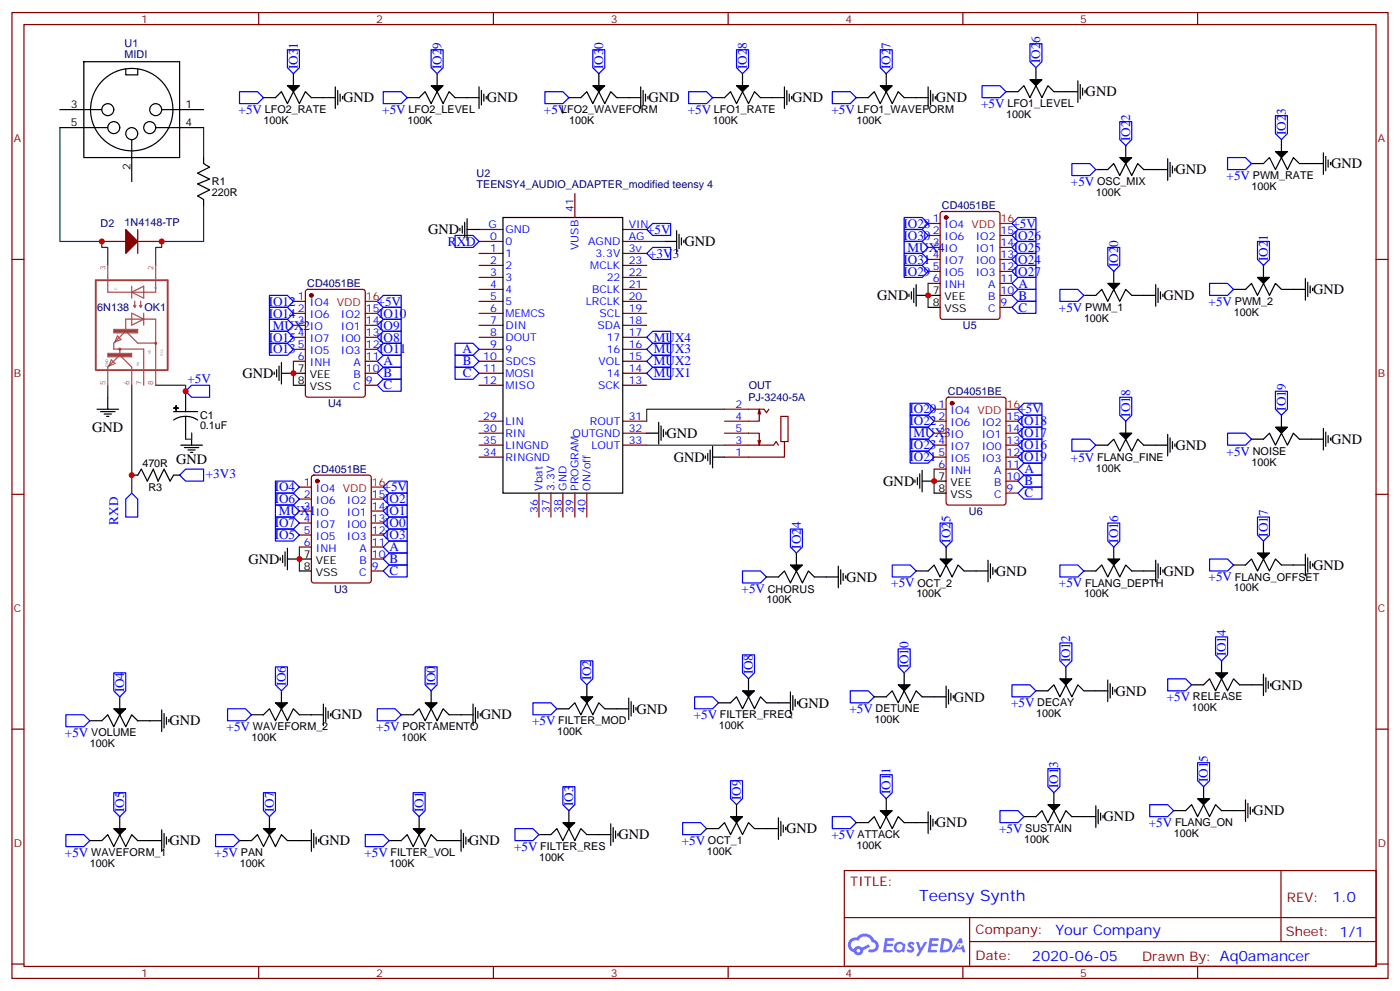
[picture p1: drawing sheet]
<svg xmlns="http://www.w3.org/2000/svg" width="412mm" height="292mm" viewBox="0 0 412 292" stroke-linecap="round" stroke-linejoin="round" font-family="sans-serif">
<g fill="none" stroke="#870000" stroke-width=".35">
<path d="M3.5 3.7h405.4v284.3h-405.4zM7.1 7.2h398.2v277.3h-398.2zM76.2 3.7v3.5M145.3 3.7v3.5M214.5 3.7v3.5M283.6 3.7v3.5M352.8 3.7v3.5M3.5 76.4h3.6M405.3 76.4h3.6M3.5 145.5h3.6M405.3 145.5h3.6M3.5 214.7h3.6"/>
<path d="M405.3 214.7h3.6M248.7 256.3h156.6v28.2h-156.6zM377.3 256.3v20.9M248.7 270.1h156.5M285.6 277.2h119.6M285.6 270.1v14.2M3.5 283.8h3.6M76.2 284.5v3.5M145.3 284.5v3.5M214.5 284.5v3.5M283.6 284.5v3.5M352.8 284.5v3.5"/>
<path d="M405.3 283.8h3.6"/>
</g>
<g fill="#5487ff">
<path d="M267.7 277.5a1.22 1.22 0 0 1 1.7 .2l-.4 .6a.47 .47 0 0 0-.3-.4 .47 .47 0 0 0-.5 .2l.1 .2a1.14 1.14 0 0 1 .8 1.8 1.14 1.14 0 0 1-1.9 0l-.2-.2 .5-.6 .7 .5a.29 .29 0 0 0 .3-.3 .29 .29 0 0 0-.2-.3 1.04 1.04 0 0 1-.6-1.7z"/>
<path d="M260.7 276.2h2.4l.3 .2-.2 .5-1.8 .1-.1 .8h1.5l.3 .4-.3 .4h-1.6l-.2 1.1h1.7l.2 .3-.2 .3-2.6 .1z"/>
<path d="M273.8 276.2h2.4l.3 .2-.1 .5-1.8 .1-.2 .8h1.6l.3 .4-.4 .4-1.6-.1-.1 1.1 1.7 .1 .2 .3-.2 .3-2.6 .1z"/>
<path d="M282.6 276.2h.7l.3 1.3-.6 .3a.69 .69 0 0 0-1 .3 .69 .69 0 0 0 .4 .9 .69 .69 0 0 0 .9-.6l.5-.2 .6 2.2h-.8l-.2-.9h-1.8l-.5 .9h-.8z"/>
<path d="M269.8 277.3h.8l.6 1.8 1.1-1.8h.9l-2.6 4.2h-.8l.9-1.5z"/>
<path d="M277.4 276.2l-.6 4.2h1.3a2.11 2.11 0 0 0 2.5-2.1 2.11 2.11 0 0 0-2.5-2.1zM278.1 277a1.39 1.39 0 0 1 1.7 1.4 1.39 1.39 0 0 1-1.8 1.2h-.3z"/>
<path d="M263.7 277.8a1.54 1.54 0 0 0-.1 2.2 1.54 1.54 0 0 0 2.2 .1l.6 .3 .3-2.3-.2-.3h-.4a1.49 1.49 0 0 0-2.4 0zM264 278.8a.94 .94 0 0 1 1.8 0 .94 .94 0 0 1-1.8 0z"/>
<path d="M250.4 276.6a2.18 2.18 0 0 0 1.1 3.7 1.44 1.44 0 0 0 1.6 .9 1.44 1.44 0 0 0 1.2-1.4l2-1.1-.5-.7-1.9 1a1.47 1.47 0 0 0-2.4 .4 1.39 1.39 0 0 1-.7-1.9 1.39 1.39 0 0 1 2-.5 2.12 2.12 0 0 1 2.2-1.3 2.12 2.12 0 0 1 1.9 1.7 1.14 1.14 0 0 1 1.1 1.4 1.14 1.14 0 0 1-1.7 .7 .43 .43 0 0 0-.5 .4 .43 .43 0 0 0 .4 .5 1.98 1.98 0 0 0 2.5-1.2 1.98 1.98 0 0 0-1.2-2.6 3.1 3.1 0 0 0-5.3-.6l-.9 .1zM252.3 279.9a.55 .55 0 0 1 1.1 0 .55 .55 0 0 1-1.1 0z"/>
<circle cx="282.6" cy="278.3" r=".26"/>
</g>
<g fill="none" stroke="#00f" stroke-width=".35">
<path d="M84.7 14.6h3.5v5.3l-1.8 1.8-1.7-1.8zM127 14.6h3.5v5.3l-1.7 1.8-1.8-1.8zM174.6 14.6h3.6v5.3l-1.8 1.8-1.8-1.8zM217 14.6h3.5v5.3l-1.8 1.8-1.7-1.8zM259.3 14.6h3.5v5.3l-1.7 1.8-1.8-1.8zM303.4 12.9h3.5v5.3l-1.7 1.7-1.8-1.7zM70.6 27h5.2l1.8 1.8-1.8 1.7h-5.2zM112.9 27h5.3l1.7 1.8-1.7 1.7h-5.3zM160.5 27h5.3l1.8 1.8-1.8 1.7h-5.3zM202.8 27h5.3l1.8 1.8-1.8 1.7h-5.3zM245.2 27h5.3l1.7 1.8-1.7 1.7h-5.3zM289.3 25.2h5.3l1.7 1.8-1.7 1.8h-5.3z"/>
<path d="M329.8 35.8h3.6v5.3l-1.8 1.8-1.8-1.8zM375.7 34h3.5v5.3l-1.7 1.8-1.8-1.8zM315.7 48.2h5.3l1.8 1.7-1.8 1.8h-5.3zM361.6 46.4h5.3l1.8 1.8-1.8 1.7h-5.3zM134.1 69.3h5.2l1.8 1.8-1.8 1.7h-5.2zM190.5 74.6l1.8-1.8h5.3v3.6h-5.3zM190.5 67.6l1.8-1.8h5.3v3.5h-5.3zM266.3 71.1h5.3l1.8 1.7-1.8 1.8h-5.3zM266.3 64h5.3l1.8 1.8-1.8 1.8h-5.3zM266.3 67.6h5.3l1.8 1.7-1.8 1.8h-5.3zM266.3 74.6h5.3l1.8 1.8-1.8 1.7h-5.3zM266.3 78.1h5.3l1.8 1.8-1.8 1.8h-5.3z"/>
<path d="M298.1 65.8l1.8-1.8h5.3v3.6h-5.3zM298.1 79.9l1.8-1.8h5.3v3.6h-5.3zM298.1 76.4l1.8-1.8h5.3v3.5h-5.3zM298.1 72.8l1.8-1.7h5.3v3.5h-5.3zM298.1 69.3l1.8-1.7h5.3v3.5h-5.3zM326.3 72.8h3.5v5.3l-1.7 1.8-1.8-1.8zM370.4 71.1h3.5v5.3l-1.7 1.7-1.8-1.7zM79.4 97.5h5.3l1.7 1.8-1.7 1.8h-5.3zM79.4 90.5h5.3l1.7 1.8-1.7 1.7h-5.3zM79.4 87h5.3l1.7 1.7-1.7 1.8h-5.3zM79.4 94h5.3l1.7 1.8-1.7 1.7h-5.3zM111.1 92.3l1.8-1.8h5.3v3.5h-5.3z"/>
<path d="M111.1 95.8l1.8-1.8h5.3v3.5h-5.3zM111.1 99.3l1.8-1.8h5.3v3.6h-5.3zM111.1 88.7l1.8-1.7h5.3v3.5h-5.3zM190.5 99.3l1.8-1.8h5.3v3.6h-5.3zM298.1 83.4l1.8-1.7h5.3v3.5h-5.3zM298.1 87l1.8-1.8h5.3v3.5h-5.3zM298.1 90.5l1.8-1.8h5.3v3.6h-5.3zM312.2 85.2h5.3l1.8 1.8-1.8 1.7h-5.3zM356.3 83.4h5.3l1.8 1.8-1.8 1.8h-5.3zM54.7 115.2l1.7-1.8h5.3v3.5h-5.3zM79.4 101.1h5.3l1.7 1.7-1.7 1.8h-5.3zM111.1 102.8l1.8-1.7h5.3v3.5h-5.3z"/>
<path d="M111.1 113.4l1.8-1.7h5.3v3.5h-5.3zM111.1 109.9l1.8-1.8h5.3v3.6h-5.3zM111.1 106.4l1.8-1.8h5.3v3.5h-5.3zM134.1 101.1h5.2l1.8 1.7-1.8 1.8h-5.2zM134.1 104.6h5.2l1.8 1.8-1.8 1.7h-5.2zM134.1 108.1h5.2l1.8 1.8-1.8 1.8h-5.2zM190.5 106.4l1.8-1.8h5.3v3.5h-5.3zM190.5 109.9l1.8-1.8h5.3v3.6h-5.3zM190.5 102.8l1.8-1.7h5.3v3.5h-5.3zM268.1 118.7h5.3l1.8 1.8-1.8 1.7h-5.3zM329.8 116.9h3.6v5.3l-1.8 1.8-1.8-1.8zM375.7 115.2h3.5v5.3l-1.7 1.7-1.8-1.7z"/>
<path d="M52.9 139.9l1.8-1.8h5.3v3.5h-5.3zM268.1 132.8h5.3l1.8 1.8-1.8 1.7h-5.3zM268.1 129.3h5.3l1.8 1.8-1.8 1.7h-5.3zM268.1 122.2h5.3l1.8 1.8-1.8 1.8h-5.3zM268.1 125.8h5.3l1.8 1.7-1.8 1.8h-5.3zM299.9 124l1.7-1.8h5.3v3.6h-5.3zM299.9 127.5l1.7-1.7h5.3v3.5h-5.3zM299.9 131.1l1.7-1.8h5.3v3.5h-5.3zM299.9 134.6l1.7-1.8h5.3v3.5h-5.3zM299.9 120.5l1.7-1.8h5.3v3.5h-5.3zM299.9 138.1l1.7-1.8h5.3v3.6h-5.3zM315.7 129.3h5.3l1.8 1.8-1.8 1.7h-5.3z"/>
<path d="M361.6 127.5h5.3l1.8 1.8-1.8 1.8h-5.3zM38.8 145.2l1.8 1.7v5.3h-3.6v-5.3zM81.1 148.7h5.3l1.8 1.8-1.8 1.7h-5.3zM81.1 141.6h5.3l1.8 1.8-1.8 1.8h-5.3zM81.1 145.2h5.3l1.8 1.7-1.8 1.8h-5.3zM81.1 152.2h5.3l1.8 1.8-1.8 1.8h-5.3zM81.1 155.8h5.3l1.8 1.7-1.8 1.8h-5.3zM112.9 143.4l1.8-1.8h5.2v3.6h-5.2zM112.9 157.5l1.8-1.7h5.2v3.5h-5.2zM112.9 154l1.8-1.8h5.2v3.6h-5.2zM112.9 150.5l1.8-1.8h5.2v3.5h-5.2zM112.9 146.9l1.8-1.7h5.2v3.5h-5.2z"/>
<path d="M232.8 155.8h3.6v5.2l-1.8 1.8-1.8-1.8zM276.9 154h3.6v5.3l-1.8 1.7-1.8-1.7zM299.9 145.2l1.7-1.8h5.3v3.5h-5.3zM299.9 141.6l1.7-1.7h5.3v3.5h-5.3zM326.3 154h3.5v5.3l-1.7 1.7-1.8-1.7zM370.4 152.2h3.5v5.3l-1.7 1.8-1.8-1.8zM112.9 161l1.8-1.7h5.2v3.5h-5.2zM112.9 164.6l1.8-1.8h5.2v3.5h-5.2zM112.9 168.1l1.8-1.8h5.2v3.6h-5.2zM218.7 168.1h5.3l1.8 1.8-1.8 1.7h-5.3zM262.8 166.3h5.3l1.8 1.8-1.8 1.8h-5.3zM312.2 166.3h5.3l1.8 1.8-1.8 1.8h-5.3z"/>
<path d="M356.3 164.6h5.3l1.8 1.7-1.8 1.8h-5.3zM33.5 198.1h3.5v5.3l-1.7 1.7-1.8-1.7zM81.1 196.3h3.6v5.3l-1.8 1.8-1.8-1.8zM125.2 196.3h3.6v5.3l-1.8 1.8-1.8-1.8zM171.1 194.6h3.5v5.2l-1.7 1.8-1.8-1.8zM218.7 192.8h3.5v5.3l-1.7 1.7-1.8-1.7zM264.6 191h3.5v5.3l-1.8 1.8-1.7-1.8zM312.2 189.3h3.5v5.3l-1.7 1.7-1.8-1.7zM344 199.8h5.2l1.8 1.8-1.8 1.8h-5.2zM358.1 187.5h3.5v5.3l-1.8 1.8-1.7-1.8zM19.4 210.4h5.3l1.8 1.8-1.8 1.8h-5.3zM67 208.7h5.3l1.8 1.7-1.8 1.8h-5.3z"/>
<path d="M111.1 208.7h5.3l1.8 1.7-1.8 1.8h-5.3zM157 206.9h5.3l1.7 1.8-1.7 1.7h-5.3zM204.6 205.1h5.3l1.8 1.8-1.8 1.8h-5.3zM250.5 203.4h5.3l1.7 1.7-1.7 1.8h-5.3zM298.1 201.6h5.3l1.8 1.8-1.8 1.7h-5.3zM33.5 233.4h3.5v5.3l-1.7 1.7-1.8-1.7zM77.6 233.4h3.5v5.3l-1.7 1.7-1.8-1.7zM121.7 233.4h3.5v5.3l-1.7 1.7-1.8-1.7zM165.8 231.6h3.5v5.3l-1.7 1.8-1.8-1.8zM215.2 229.8h3.5v5.3l-1.7 1.8-1.8-1.8zM259.3 228.1h3.5v5.3l-1.7 1.7-1.8-1.7zM294.6 238.7h5.3l1.7 1.7-1.7 1.8h-5.3z"/>
<path d="M308.7 226.3h3.5v5.3l-1.8 1.8-1.7-1.8zM338.7 236.9h5.3l1.7 1.8-1.7 1.7h-5.3zM352.8 224.5h3.5v5.3l-1.8 1.8-1.7-1.8zM19.4 245.7h5.3l1.8 1.8-1.8 1.7h-5.3zM63.5 245.7h5.3l1.8 1.8-1.8 1.7h-5.3zM107.6 245.7h5.3l1.8 1.8-1.8 1.7h-5.3zM151.7 243.9h5.3l1.7 1.8-1.7 1.8h-5.3zM201.1 242.2h5.3l1.7 1.7-1.7 1.8h-5.3zM245.2 240.4h5.3l1.7 1.8-1.7 1.7h-5.3z"/>
</g>
<g fill="none" stroke="#000" stroke-width=".35">
<path d="M24.7 18.2h28.2v28.2h-28.2zM305.2 19.9v3.6M17.6 32.3h12.4M17.6 37.6h14.1M37 20.3v1.7h3.6v-1.7M45.9 37.6h14.1M47.6 32.3h12.4M77.6 28.8h3.5l1.8-1.8 1.8 3.5 1.7-3.5 1.8 3.5 1.8-3.5 1.7 1.8h7.1M86.4 21.7v3.5M98.8 25.6v6.3M99.5 26.6v4.3M100.2 27.7v2.1"/>
<path d="M100.9 28.4v.7M119.9 28.8h3.6l1.7-1.8 1.8 3.5 1.8-3.5 1.7 3.5 1.8-3.5 1.8 1.8h7M128.8 21.7v3.5M141.1 25.6v6.3M141.8 26.6v4.3M142.5 27.7v2.1M143.2 28.4v.7M167.6 28.8h3.5l1.8-1.8 1.7 3.5 1.8-3.5 1.8 3.5 1.7-3.5 1.8 1.8h7M176.4 21.7v3.5M188.7 25.6v6.3M189.4 26.6v4.3M190.1 27.7v2.1"/>
<path d="M190.9 28.4v.7M209.9 28.8h3.5l1.8-1.8 1.8 3.5 1.7-3.5 1.8 3.5 1.7-3.5 1.8 1.8h7.1M218.7 21.7v3.5M231.1 25.6v6.3M231.8 26.6v4.3M232.5 27.7v2.1M233.2 28.4v.7M252.2 28.8h3.6l1.7-1.8 1.8 3.5 1.8-3.5 1.7 3.5 1.8-3.5 1.7 1.8h7.1M261.1 21.7v3.5M273.4 25.6v6.3M274.1 26.6v4.3M274.8 27.7v2.1"/>
<path d="M275.5 28.4v.7M296.3 27h3.6l1.7-1.8 1.8 3.6 1.8-3.6 1.7 3.6 1.8-3.6 1.7 1.8h7.1M317.5 23.8v6.4M318.2 24.9v4.2M318.9 25.9v2.1M319.6 26.6v.7M38.8 41.1v12.3M60 46.4v1.8l1.7 1-3.5 1.8 3.5 1.7-3.5 1.5 3.5 1.7-3.5 1.8 1.8 1v1.8M322.8 49.9h3.5l1.8-1.7 1.7 3.5 1.8-3.5 1.8 3.5 1.7-3.5 1.8 1.7h7.1M331.6 42.9v3.5M344 46.7v6.4M344.7 47.8v4.2"/>
<path d="M345.4 48.9v2.1M346.1 49.6v.7M368.7 48.2h3.5l1.7-1.8 1.8 3.5 1.8-3.5 1.7 3.5 1.8-3.5 1.8 1.8h7M377.5 41.1v3.5M389.8 45v6.3M390.5 46v4.3M391.2 47.1v2.1M391.9 47.8v.7M135.5 67.2v.7M136.2 66.5v2.1M136.9 65.4v4.3M137.6 67.6h3.5"/>
<path d="M137.6 64.4v6.3M148.2 64h35.2v81.2h-35.2zM195.8 71.1h3.5M199.3 67.9v6.4M200 69v4.2M200.7 70v2.1M201.4 70.7v.7M328.1 79.9v3.5M372.2 78.1v3.6M267.8 86.6v.7M268.5 85.9v2.1M269.2 84.8v4.3"/>
<path d="M269.9 87h7M269.9 83.8v6.3M273.4 90.5h3.5M319.3 87h3.5l1.8-1.8 1.7 3.5 1.8-3.5 1.7 3.5 1.8-3.5 1.8 1.8h7M340.4 83.8v6.3M341.1 84.8v4.3M341.8 85.9v2.1M342.5 86.6v.7M363.4 85.2h3.5l1.8-1.8 1.7 3.6 1.8-3.6 1.7 3.6 1.8-3.6 1.8 1.8h7M384.5 82v6.4M385.2 83.1v4.2M385.9 84.1v2.2"/>
<path d="M386.6 84.8v.7M31.7 116.9v3.6M54.7 115.2v6M80.8 109.5v.7M81.5 108.8v2.1M82.2 107.8v4.2M82.9 106.7v6.4M82.9 109.9h7.1M86.4 113.4h3.6M28.6 120.5h6.3M29.6 121.2h4.3M30.7 121.9h2.1"/>
<path d="M31.4 122.6h.7M38.8 139.9h1.8l1-1.8 1.8 3.5 1.8-3.5 1.4 3.5 1.7-3.5 1.8 3.5 1.1-1.7h1.7M51.2 121.2h7M53.3 131.1h6.3M54.3 131.8h4.3M54.7 122.6l1.8 .2 1.7 .8M54.7 122.6l-1.9 .2-1.6 .8M54.7 122.6v6.7M55.4 132.5h2.1M56.1 133.2h.7M56.4 127.5v3.6M190.5 127.5h3.5"/>
<path d="M194 124.4v6.3M194.7 125.4v4.2M195.4 126.5v2.1M196.1 127.2v.7M207.8 134.2v.7M208.5 133.5v2.1M209.2 132.5v4.2M209.9 134.6h3.5M209.9 131.4v6.4M270.9 139.5v4.3M271.6 138.5v6.3M322.8 131.1h3.5l1.8-1.8 1.7 3.5 1.8-3.5 1.8 3.5 1.7-3.5 1.8 1.8h7.1"/>
<path d="M331.6 124v3.5M344 127.9v6.3M344.7 128.9v4.3M345.4 130v2.1M346.1 130.7v.7M368.7 129.3h3.5l1.7-1.8 1.8 3.6 1.8-3.6 1.7 3.6 1.8-3.6 1.8 1.8h7M377.5 122.2v3.6M389.8 126.1v6.4M390.5 127.2v4.2M391.2 128.2v2.2M391.9 128.9v.7M269.5 141.3v.7"/>
<path d="M270.2 140.6v2.1M271.6 141.6h7.1M275.2 145.2h3.5M372.2 159.3v3.5M82.5 164.2v.7M83.3 163.5v2.1M84 162.5v4.2M84.7 164.6h7M84.7 161.4v6.3M88.2 168.1h3.5M225.8 169.9h3.5l1.8-1.8 1.7 3.5 1.8-3.5 1.8 3.5 1.7-3.5 1.8 1.8h7M234.6 162.8v3.5"/>
<path d="M246.9 166.7v6.3M247.6 167.7v4.3M248.4 168.8v2.1M249.1 169.5v.7M269.9 168.1h3.5l1.8-1.8 1.7 3.6 1.8-3.6 1.8 3.6 1.7-3.6 1.8 1.8h7M278.7 161v3.6M291 164.9v6.4M291.7 166v4.2M292.5 167v2.2M293.2 167.7v.8M319.3 168.1h3.5l1.8-1.8 1.7 3.6 1.8-3.6 1.7 3.6 1.8-3.6 1.8 1.8h7M328.1 161v3.6"/>
<path d="M340.4 164.9v6.4M341.1 166v4.2M341.8 167v2.2M342.5 167.7v.8M363.4 166.3h3.5l1.8-1.7 1.7 3.5 1.8-3.5 1.7 3.5 1.8-3.5 1.8 1.7h7M384.5 163.2v6.3M385.2 164.2v4.3M385.9 165.3v2.1M386.6 166v.7M220.5 199.8v3.6M266.3 198.1v3.5M314 196.3v3.5"/>
<path d="M359.8 194.6v3.5M372.2 198.4v6.4M372.9 199.5v4.2M26.5 212.2h3.5l1.7-1.8 1.8 3.6 1.8-3.6 1.7 3.6 1.8-3.6 1.8 1.8h7M35.3 205.1v3.6M47.6 209v6.4M48.3 210.1v4.2M49 211.1v2.2M49.7 211.8v.7M74.1 210.4h3.5l1.8-1.7 1.7 3.5 1.8-3.5 1.8 3.5 1.7-3.5 1.8 1.7h7M82.9 203.4v3.5M95.2 207.3v6.3"/>
<path d="M96 208.3v4.2M96.7 209.4v2.1M97.4 210.1v.7M118.2 210.4h3.5l1.8-1.7 1.7 3.5 1.8-3.5 1.8 3.5 1.7-3.5 1.8 1.7h7M127 203.4v3.5M139.3 207.3v6.3M140.1 208.3v4.2M140.8 209.4v2.1M141.5 210.1v.7M164 208.7h3.6l1.7-1.8 1.8 3.5 1.8-3.5 1.7 3.5 1.8-3.5 1.8 1.8h7M172.9 201.6v3.5M185.2 205.5v6.3"/>
<path d="M185.9 206.6v4.2M186.6 207.6v2.1M187.3 208.3v.7M211.7 206.9h3.5l1.8-1.8 1.7 3.6 1.8-3.6 1.7 3.6 1.8-3.6 1.8 1.8h7M232.8 203.7v6.4M233.5 204.8v4.2M234.2 205.8v2.2M234.9 206.6v.7M257.5 205.1h3.6l1.7-1.7 1.8 3.5 1.7-3.5 1.8 3.5 1.8-3.5 1.7 1.7h7.1M278.7 202v6.3M279.4 203v4.3M280.1 204.1v2.1"/>
<path d="M280.8 204.8v.7M305.2 203.4h3.5l1.7-1.8 1.8 3.5 1.8-3.5 1.7 3.5 1.8-3.5 1.8 1.8h7M326.3 200.2v6.4M327 201.3v4.2M327.7 202.3v2.1M328.4 203v.7M351 201.6h3.5l1.8-1.8 1.8 3.6 1.7-3.6 1.8 3.6 1.8-3.6 1.7 1.8h7.1M373.6 200.6v2.1M374.3 201.3v.7M167.6 238.7v3.5M217 236.9v3.5M261.1 235.1v3.6"/>
<path d="M273.4 239v6.4M310.4 233.4v3.5M322.8 237.2v6.4M323.5 238.3v4.2M324.2 239.4v2.1M345.7 238.7h3.5l1.8-1.8 1.8 3.5 1.7-3.5 1.8 3.5 1.8-3.5 1.7 1.8h7.1M354.5 231.6v3.5M366.9 235.5v6.3M367.6 236.5v4.3M368.3 237.6v2.1M369 238.3v.7M26.5 247.5h3.5l1.7-1.8 1.8 3.5 1.8-3.5 1.7 3.5 1.8-3.5 1.8 1.8h7"/>
<path d="M35.3 240.4v3.5M47.6 244.3v6.3M48.3 245.4v4.2M49 246.4v2.1M49.7 247.1v.7M70.6 247.5h3.5l1.7-1.8 1.8 3.5 1.8-3.5 1.7 3.5 1.8-3.5 1.8 1.8h7M79.4 240.4v3.5M91.7 244.3v6.3M92.4 245.4v4.2M93.1 246.4v2.1M93.8 247.1v.7M114.7 247.5h3.5l1.7-1.8 1.8 3.5 1.8-3.5 1.7 3.5 1.8-3.5 1.8 1.8h7"/>
<path d="M123.5 240.4v3.5M135.8 244.3v6.3M136.5 245.4v4.2M137.2 246.4v2.1M137.9 247.1v.7M158.7 245.7h3.6l1.7-1.8 1.8 3.6 1.8-3.6 1.7 3.6 1.8-3.6 1.8 1.8h7M179.9 242.5v6.4M180.6 243.6v4.2M181.3 244.7v2.1M182 245.4v.7M208.1 243.9h3.6l1.7-1.7 1.8 3.5 1.8-3.5 1.7 3.5 1.8-3.5 1.7 1.7h7.1M229.3 240.8v6.3"/>
<path d="M230 241.8v4.3M230.7 242.9v2.1M231.4 243.6v.7M252.2 242.2h3.6l1.7-1.8 1.8 3.5 1.8-3.5 1.7 3.5 1.8-3.5 1.7 1.8h7.1M274.1 240.1v4.2M274.8 241.1v2.1M275.5 241.8v.7M301.6 240.4h3.6l1.7-1.7 1.8 3.5 1.7-3.5 1.8 3.5 1.8-3.5 1.7 1.7h7.1M324.9 240.1v.7"/>
<circle cx="31.7" cy="32.3" r="1.76"/>
<circle cx="33.5" cy="37.6" r="1.76"/>
<circle cx="38.8" cy="39.3" r="1.76"/>
<circle cx="38.8" cy="32.3" r="12.1"/>
<circle cx="44.1" cy="37.6" r="1.76"/>
<circle cx="45.9" cy="32.3" r="1.76"/>
</g>
<g fill="none" stroke="#008700" stroke-width=".35">
<path d="M17.6 37.6v33.5h12.4v1.7h1.7v5.3M60 37.6v8.8M60 60.5v10.6h-12.4v1.7h-1.7v5.3M190.5 71.1h5.3M273.4 83.4v7.1M31.7 113.4v3.5M38.8 113.4v31.8M45.9 113.4h8.8v1.8M86.4 106.4v7M56.4 127.5v1.8h-1.7M190.5 131.1h22.9M213.4 120.5h-22.9v3.5"/>
<path d="M275.2 138.1v7.1M88.2 161v7.1"/>
</g>
<g fill="none" stroke="#870000" stroke-width=".35">
<path d="M169.3 57v7M30 71.1h7M40.6 71.1h7M40.6 67.6v7M141.1 71.1h7.1M141.1 67.6h7.1M141.1 74.6h7.1M141.1 78.1h7.1M183.4 71.1h7.1M183.4 67.6h7.1M183.4 74.6h7.1M183.4 78.1h7.1"/>
<path d="M273.4 65.8h3.5M273.4 69.3h3.5M273.4 72.8h3.5M273.4 76.4h3.5M273.4 79.9h3.5M277.2 62.5l.4-.2h16.3l.6 .4 .1 30.6-.5 .7h-16.5l-.6-.4-.1-30.6zM294.6 69.3h3.5M294.6 72.8h3.5M294.6 76.4h3.5M294.6 79.9h3.5M86.4 88.7h3.6M86.4 92.3h3.6"/>
<path d="M86.4 95.8h3.6M86.4 99.3h3.6M90.2 85.4l.5-.2h16.2l.6 .4 .1 30.6-.5 .7h-16.4l-.7-.4v-30.6zM107.6 92.3h3.5M107.6 95.8h3.5M107.6 99.3h3.5M141.1 81.7h7.1M141.1 85.2h7.1M141.1 88.7h7.1M141.1 92.3h7.1M141.1 95.8h7.1M141.1 99.3h7.1"/>
<path d="M183.4 81.7h7.1M183.4 85.2h7.1M183.4 88.7h7.1M183.4 92.3h7.1M183.4 95.8h7.1M183.4 99.3h7.1M273.4 83.4h3.5M294.6 83.4h3.5M294.6 90.5h3.5M294.6 87h3.5M86.4 102.8h3.6M86.4 106.4h3.6"/>
<path d="M107.6 102.8h3.5M107.6 106.4h3.5M107.6 109.9h3.5M107.6 113.4h3.5M141.1 102.8h7.1M141.1 106.4h7.1M141.1 109.9h7.1M141.1 113.4h7.1M183.4 102.8h7.1M183.4 106.4h7.1M183.4 109.9h7.1M183.4 113.4h7.1"/>
<path d="M278.9 117.2l.5-.3h16.2l.7 .5v30.6l-.4 .6-16.5 .1-.7-.5v-30.5zM141.1 124h7.1M141.1 127.5h7.1M141.1 134.6h7.1M141.1 131.1h7.1M183.4 124h7.1M183.4 127.5h7.1M183.4 131.1h7.1M213.4 131.1h14.5l.7-1.1 .7 1.1M213.4 120.5h11.7l.7 1 .7-1M213.4 127.5h10.3v3.6l.3-1.5M223.3 129.6l.4 1.5"/>
<path d="M223.7 120.5l-.4 1.4M224 121.9l-.3-1.4v3.5h-10.3M230 122.6h2.1v7.4h-2.1zM231.1 130v4.6h-17.7M275.2 124h3.5M275.2 127.5h3.5M275.2 134.6h3.5M275.2 131.1h3.5M275.2 120.5h3.5M275.2 138.1h3.5M296.3 124h3.6M296.3 127.5h3.6"/>
<path d="M296.3 134.6h3.6M296.3 131.1h3.6M296.3 138.1h3.6M88.2 143.4h3.5M88.2 146.9h3.5M88.2 150.5h3.5M88.2 154h3.5M88.2 157.5h3.5M92 140.1l.4-.2h16.3l.6 .4 .1 30.6-.5 .7h-16.5l-.6-.4-.1-30.6zM109.4 146.9h3.5M109.4 150.5h3.5M109.4 154h3.5"/>
<path d="M109.4 157.5h3.5M158.7 145.2v7M162.3 145.2v7M165.8 145.2v7M169.3 145.2v7M172.9 145.2v7M296.3 145.2h3.6M296.3 141.6h3.6M88.2 161h3.5M109.4 161h3.5M109.4 168.1h3.5M109.4 164.6h3.5"/>
</g>
<g fill="#870000" stroke="#870000" stroke-width=".35">
<path d="M37 67.6l3.6 3.5-3.6 3.5z"/>
<circle cx="93.5" cy="141.6" r=".53"/>
<circle cx="91.7" cy="87" r=".53"/>
<circle cx="278.7" cy="64" r=".53"/>
<circle cx="280.5" cy="118.7" r=".53"/>
</g>
<g fill="none" stroke="#a64a4a" stroke-width=".35">
<path d="M31.7 78.1v7.9h14.2v-7.9M34.6 98.9l1 1.1-1.7 .7zM37 97.5l3.6 3.5h5.3M37 97.5l-3.5 3.5v1.8h8.8v7M37 97.5v-3.5h8.9v15.8M38.8 86l3.5-1.7v3.5zM38.8 84.3v3.5M38.8 92.2l3.5 1.8-3.5 1.7zM39.3 89.9l.4 .5M39.7 88.7v1.7M40 89.9l-.3 .5M41.1 89.9l.4 .5"/>
<path d="M41.5 88.7v1.7M41.8 89.9l-.3 .5M42.3 92.2v3.5M31.7 109.9v3.5M32.8 106l1.1 1-1.8 .7zM35.3 102.8v1.7M35.3 104.5l3.5 3.6v1.7M35.3 104.5l-3.6 3.6v1.7M38.8 109.9v3.5M42.3 109.9v3.5M45.9 109.9v3.5"/>
</g>
<g fill="none" stroke="#a64a4a" stroke-width=".56">
<path d="M28.2 82.5h21.2v26.5h-21.2z"/>
<circle cx="35.3" cy="102.8" r=".18"/>
<circle cx="45.9" cy="101" r=".18"/>
</g>
<g fill="#a64a4a" stroke="#a64a4a" stroke-width=".29">
<path d="M33.5 97h7.1v1h-7.1z"/>
<path d="M31.7 104h7.1v1.1h-7.1z"/>
</g>
<path d="M294.6 65.8h3.5M107.6 88.7h3.5M296.3 120.5h3.6M109.4 143.4h3.5" fill="none" stroke="#f00" stroke-width=".35"/>
<g fill="#000" stroke="#000" stroke-width=".35">
<path d="M84.7 25.2h3.5l-1.8 1.8zM127 25.2h3.5l-1.7 1.8zM174.6 25.2h3.6l-1.8 1.8zM217 25.2h3.5l-1.8 1.8zM259.3 25.2h3.5l-1.7 1.8zM303.4 23.5h3.5l-1.7 1.7zM329.8 46.4h3.6l-1.8 1.8zM375.7 44.6h3.5l-1.7 1.8zM326.3 83.4h3.5l-1.7 1.8zM370.4 81.7h3.5l-1.7 1.7zM51.9 119.4v1.4zM51.2 120.1l1.4 .1z"/>
<path d="M329.8 127.5h3.6l-1.8 1.8zM375.7 125.8h3.5l-1.7 1.7zM232.8 166.3h3.6l-1.8 1.8zM276.9 164.6h3.6l-1.8 1.7zM326.3 164.6h3.5l-1.7 1.7zM370.4 162.8h3.5l-1.7 1.8zM358.1 198.1h3.5l-1.8 1.7zM33.5 208.7h3.5l-1.7 1.7zM81.1 206.9h3.6l-1.8 1.8zM125.2 206.9h3.6l-1.8 1.8zM171.1 205.1h3.5l-1.7 1.8zM218.7 203.4h3.5l-1.7 1.7z"/>
<path d="M264.6 201.6h3.5l-1.8 1.8zM312.2 199.8h3.5l-1.7 1.8zM308.7 236.9h3.5l-1.8 1.8zM352.8 235.1h3.5l-1.8 1.8zM33.5 243.9h3.5l-1.7 1.8zM77.6 243.9h3.5l-1.7 1.8zM121.7 243.9h3.5l-1.7 1.8zM165.8 242.2h3.5l-1.7 1.7zM215.2 240.4h3.5l-1.7 1.8zM259.3 238.7h3.5l-1.7 1.7z"/>
</g>
<g fill="#c00">
<circle cx="273.4" cy="87" r=".88"/>
<circle cx="275.2" cy="141.6" r=".88"/>
<circle cx="54.7" cy="115.2" r=".88"/>
<circle cx="38.8" cy="139.9" r=".88"/>
<circle cx="88.2" cy="164.6" r=".88"/>
<circle cx="47.6" cy="71.1" r=".88"/>
<circle cx="30" cy="71.1" r=".88"/>
<circle cx="86.4" cy="109.9" r=".88"/>
</g>
<text font-size="4.6" fill="#00f" x="270.8" y="265.3">Teensy Synth</text>
<g font-size="4.2">
<text x="319.8" y="28.4">GND</text>
<text x="101.1" y="30.1">GND</text>
<text x="143.4" y="30.1">GND</text>
<text x="191" y="30.1">GND</text>
<text x="233.4" y="30.1">GND</text>
<text x="275.7" y="30.1">GND</text>
<text x="346.3" y="51.3">GND</text>
<text x="392.1" y="49.5">GND</text>
<text x="126.1" y="68.9">GND</text>
<text x="201.6" y="72.5">GND</text>
<text x="258.4" y="88.4">GND</text>
<text x="342.7" y="88.3">GND</text>
<text x="386.8" y="86.6">GND</text>
<text x="71.4" y="111.3">GND</text>
<text x="27.2" y="127.1">GND</text>
<text x="196.3" y="129">GND</text>
<text x="392.1" y="130.7">GND</text>
<text x="51.9" y="136.7">GND</text>
<text x="198.4" y="136">GND</text>
<text x="346.3" y="132.4">GND</text>
<text x="260.2" y="143">GND</text>
<text x="73.2" y="166">GND</text>
<text x="386.8" y="167.7">GND</text>
<text x="249.2" y="171.2">GND</text>
<text x="293.3" y="169.5">GND</text>
<text x="342.7" y="169.5">GND</text>
<text x="374.5" y="203">GND</text>
<text x="235.1" y="208.3">GND</text>
<text x="281" y="206.5">GND</text>
<text x="328.6" y="204.8">GND</text>
<text x="49.9" y="213.6">GND</text>
<text x="97.5" y="211.8">GND</text>
<text x="141.6" y="211.8">GND</text>
<text x="187.5" y="210.1">GND</text>
<text x="231.6" y="245.3">GND</text>
<text x="275.7" y="243.6">GND</text>
<text x="325.1" y="241.8">GND</text>
<text x="369.2" y="240">GND</text>
<text x="49.9" y="248.9">GND</text>
<text x="94" y="248.9">GND</text>
<text x="138.1" y="248.9">GND</text>
<text x="182.2" y="247.1">GND</text>
</g>
<g font-size="4.2" fill="#00f">
<text x="392.5" y="265.6">1.0</text>
<text x="310.9" y="275.1">Your Company</text>
<text x="304" y="282.9">2020-06-05</text>
</g>
<g font-size="3.9" fill="#00f">
<text x="87.7" y="20.4" transform="rotate(-90 87.7 20.4)">IO31</text>
<text x="130.1" y="20.4" transform="rotate(-90 130.1 20.4)">IO29</text>
<text x="177.7" y="20.4" transform="rotate(-90 177.7 20.4)">IO30</text>
<text x="220" y="20.4" transform="rotate(-90 220 20.4)">IO28</text>
<text x="262.3" y="20.4" transform="rotate(-90 262.3 20.4)">IO27</text>
<text x="306.4" y="18.6" transform="rotate(-90 306.4 18.6)">IO26</text>
<text x="70.3" y="33.6">+5V</text>
<text x="112.6" y="33.6">+5V</text>
<text x="160.2" y="33.6">+5V</text>
<text x="202.6" y="33.6">+5V</text>
<text x="244.9" y="33.6">+5V</text>
<text x="289" y="31.8">+5V</text>
<text x="332.9" y="41.6" transform="rotate(-90 332.9 41.6)">IO22</text>
<text x="378.8" y="39.8" transform="rotate(-90 378.8 39.8)">IO23</text>
<text x="361.3" y="53">+5V</text>
<text x="315.5" y="54.8">+5V</text>
<text x="190.6" y="68.8">+5V</text>
<text x="266.1" y="67">IO28</text>
<text x="266.1" y="70.6">IO30</text>
<text x="298.2" y="67">+5V</text>
<text x="298.7" y="70.6">IO26</text>
<text x="132" y="72.3">RXD</text>
<text x="191.2" y="75.9">+3V3</text>
<text x="266.1" y="77.6">IO31</text>
<text x="267.3" y="74.1">MUX4</text>
<text x="298.7" y="77.6">IO24</text>
<text x="298.7" y="74.1">IO25</text>
<text x="373.5" y="76.8" transform="rotate(-90 373.5 76.8)">IO21</text>
<text x="266.1" y="81.1">IO29</text>
<text x="298.7" y="81.1">IO27</text>
<text x="329.4" y="78.6" transform="rotate(-90 329.4 78.6)">IO20</text>
<text x="79.2" y="90">IO12</text>
<text x="111.2" y="90">+5V</text>
<text x="300" y="84.7">A</text>
<text x="300" y="88.2">B</text>
<text x="79.2" y="93.5">IO14</text>
<text x="111.7" y="93.5">IO10</text>
<text x="300" y="91.7">C</text>
<text x="311.9" y="91.8">+5V</text>
<text x="356" y="90">+5V</text>
<text x="79.2" y="100.5">IO15</text>
<text x="80.4" y="97">MUX2</text>
<text x="111.7" y="97">IO9</text>
<text x="111.7" y="100.5">IO8</text>
<text x="192.6" y="100.5">MUX4</text>
<text x="79.2" y="104.1">IO13</text>
<text x="111.7" y="104.1">IO11</text>
<text x="113" y="107.6">A</text>
<text x="136.3" y="104.1">A</text>
<text x="136.3" y="107.6">B</text>
<text x="192.6" y="107.6">MUX2</text>
<text x="192.6" y="104.1">MUX3</text>
<text x="55.2" y="112.8">+5V</text>
<text x="113" y="111.1">B</text>
<text x="136.3" y="111.1">C</text>
<text x="192.6" y="111.1">MUX1</text>
<text x="113" y="114.7">C</text>
<text x="267.9" y="125.2">IO22</text>
<text x="267.9" y="121.7">IO20</text>
<text x="300" y="121.7">+5V</text>
<text x="300.4" y="125.2">IO18</text>
<text x="332.9" y="122.7" transform="rotate(-90 332.9 122.7)">IO18</text>
<text x="378.8" y="120.9" transform="rotate(-90 378.8 120.9)">IO19</text>
<text x="269.1" y="128.8">MUX3</text>
<text x="300.4" y="128.8">IO17</text>
<text x="267.9" y="135.8">IO21</text>
<text x="267.9" y="132.3">IO23</text>
<text x="300.4" y="132.3">IO16</text>
<text x="300.4" y="135.8">IO19</text>
<text x="315.5" y="135.9">+5V</text>
<text x="361.3" y="134.1">+5V</text>
<text x="60.6" y="140.7">+3V3</text>
<text x="301.7" y="142.9">B</text>
<text x="301.7" y="139.3">A</text>
<text x="80.9" y="144.6">IO4</text>
<text x="80.9" y="148.2">IO6</text>
<text x="113" y="144.6">+5V</text>
<text x="113.5" y="148.2">IO2</text>
<text x="301.7" y="146.4">C</text>
<text x="34.8" y="154.4" transform="rotate(-90 34.8 154.4)">RXD</text>
<text x="80.9" y="155.2">IO7</text>
<text x="82.1" y="151.7">MUX1</text>
<text x="113.5" y="155.2">IO0</text>
<text x="113.5" y="151.7">IO1</text>
<text x="80.9" y="158.7">IO5</text>
<text x="113.5" y="158.7">IO3</text>
<text x="235.9" y="161.5" transform="rotate(-90 235.9 161.5)">IO24</text>
<text x="280" y="159.7" transform="rotate(-90 280 159.7)">IO25</text>
<text x="329.4" y="159.7" transform="rotate(-90 329.4 159.7)">IO16</text>
<text x="373.5" y="158" transform="rotate(-90 373.5 158)">IO17</text>
<text x="114.8" y="162.3">A</text>
<text x="114.8" y="165.8">B</text>
<text x="114.8" y="169.3">C</text>
<text x="262.5" y="172.9">+5V</text>
<text x="311.9" y="172.9">+5V</text>
<text x="356" y="171.2">+5V</text>
<text x="218.4" y="174.7">+5V</text>
<text x="267.6" y="196.8" transform="rotate(-90 267.6 196.8)">IO10</text>
<text x="315.3" y="195" transform="rotate(-90 315.3 195)">IO12</text>
<text x="361.1" y="193.3" transform="rotate(-90 361.1 193.3)">IO14</text>
<text x="36.6" y="203.8" transform="rotate(-90 36.6 203.8)">IO4</text>
<text x="84.2" y="202.1" transform="rotate(-90 84.2 202.1)">IO6</text>
<text x="128.3" y="202.1" transform="rotate(-90 128.3 202.1)">IO0</text>
<text x="174.1" y="200.3" transform="rotate(-90 174.1 200.3)">IO2</text>
<text x="221.8" y="198.6" transform="rotate(-90 221.8 198.6)">IO8</text>
<text x="250.2" y="210">+5V</text>
<text x="297.8" y="208.2">+5V</text>
<text x="343.7" y="206.4">+5V</text>
<text x="66.8" y="215.3">+5V</text>
<text x="110.8" y="215.3">+5V</text>
<text x="156.7" y="213.5">+5V</text>
<text x="204.3" y="211.7">+5V</text>
<text x="19.1" y="217">+5V</text>
<text x="262.3" y="233.8" transform="rotate(-90 262.3 233.8)">IO11</text>
<text x="311.7" y="232.1" transform="rotate(-90 311.7 232.1)">IO13</text>
<text x="355.8" y="230.3" transform="rotate(-90 355.8 230.3)">IO15</text>
<text x="36.6" y="239.1" transform="rotate(-90 36.6 239.1)">IO5</text>
<text x="80.7" y="239.1" transform="rotate(-90 80.7 239.1)">IO7</text>
<text x="124.8" y="239.1" transform="rotate(-90 124.8 239.1)">IO1</text>
<text x="168.9" y="237.4" transform="rotate(-90 168.9 237.4)">IO3</text>
<text x="218.2" y="235.6" transform="rotate(-90 218.2 235.6)">IO9</text>
<text x="294.3" y="245.3">+5V</text>
<text x="338.4" y="243.5">+5V</text>
<text x="151.4" y="250.5">+5V</text>
<text x="200.8" y="248.8">+5V</text>
<text x="244.9" y="247">+5V</text>
<text x="19.1" y="252.3">+5V</text>
<text x="63.2" y="252.3">+5V</text>
<text x="107.3" y="252.3">+5V</text>
</g>
<g font-size="3.9" fill="#800">
<text x="250.5" y="260.9">TITLE:</text>
<text x="379.1" y="265.6">REV:</text>
<text x="287.4" y="275.1">Company:</text>
<text x="378.7" y="275.7">Sheet: 1/1</text>
<text x="287.4" y="282.8">Date:</text>
<text x="336.4" y="282.8">Drawn By: Aq0amancer</text>
</g>
<g font-size="3.2" fill="#800">
<text x="41.6" y="6.7">1</text>
<text x="110.8" y="6.7">2</text>
<text x="179.9" y="6.7">3</text>
<text x="249.1" y="6.7">4</text>
<text x="318.2" y="6.7">5</text>
<text x="4.1" y="41.8">A</text>
<text x="405.9" y="41.8">A</text>
<text x="4.1" y="110.9">B</text>
<text x="405.9" y="110.9">B</text>
<text x="4.1" y="180.1">C</text>
<text x="405.9" y="180.1">C</text>
<text x="4.1" y="249.2">D</text>
<text x="405.9" y="249.2">D</text>
<text x="41.6" y="287.5">1</text>
<text x="110.8" y="287.5">2</text>
<text x="179.9" y="287.5">3</text>
<text x="249.1" y="287.5">4</text>
<text x="318.2" y="287.5">5</text>
</g>
<g font-size="3.2" fill="#000080">
<text x="36.7" y="17.1">MIDI</text>
<text x="36.7" y="13.9">U1</text>
<text x="140.4" y="52">U2</text>
<text x="140.4" y="55.2">TEENSY4_AUDIO_ADAPTER_modified teensy 4</text>
<text x="277.5" y="61.6">CD4051BE</text>
<text x="29.7" y="66.9">D2</text>
<text x="36.7" y="66.5">1N4148-TP</text>
<text x="90.5" y="84.6">CD4051BE</text>
<text x="28.7" y="91.6">6N138</text>
<text x="42.6" y="91.6">OK1</text>
<text x="283.6" y="96.9">U5</text>
<text x="96.7" y="119.8">U4</text>
<text x="220.5" y="118.1">PJ-3240-5A</text>
<text x="220.5" y="114.6">OUT</text>
<text x="279.2" y="116.3">CD4051BE</text>
<text x="92.3" y="139.2">CD4051BE</text>
<text x="285.4" y="151.6">U6</text>
<text x="98.4" y="174.5">U3</text>
</g>
<g font-size="3.2">
<text x="20.9" y="31.9">3</text>
<text x="54.7" y="31.9">1</text>
<text x="78" y="33.3">LFO2_RATE</text>
<text x="120.3" y="33.3">LFO2_LEVEL</text>
<text x="165.3" y="33.3">LFO2_WAVEFORM</text>
<text x="210.3" y="33.3">LFO1_RATE</text>
<text x="252.6" y="33.3">LFO1_WAVEFORM</text>
<text x="296.4" y="34.7">100K</text>
<text x="296.7" y="31.6">LFO1_LEVEL</text>
<text x="20.9" y="37.2">5</text>
<text x="54.7" y="37.2">4</text>
<text x="77.7" y="36.5">100K</text>
<text x="120" y="36.5">100K</text>
<text x="167.6" y="36.5">100K</text>
<text x="210" y="36.5">100K</text>
<text x="252.3" y="36.5">100K</text>
<text x="38.5" y="50.2" transform="rotate(-90 38.5 50.2)">2</text>
<text x="369.1" y="52.7">PWM_RATE</text>
<text x="62.4" y="57.8">220R</text>
<text x="62.4" y="54.6">R1</text>
<text x="322.8" y="57.7">100K</text>
<text x="323.2" y="54.5">OSC_MIX</text>
<text x="368.7" y="55.9">100K</text>
<text x="274.7" y="86.6">7</text>
<text x="278.2" y="88.4">VEE</text>
<text x="363.8" y="89.8">PWM_2</text>
<text x="274.7" y="90.1">8</text>
<text x="278.2" y="91.9">VSS</text>
<text x="319.3" y="94.7">100K</text>
<text x="319.7" y="91.5">PWM_1</text>
<text x="363.4" y="93">100K</text>
<text x="87.8" y="109.5">7</text>
<text x="87.8" y="113.1">8</text>
<text x="91.3" y="111.3">VEE</text>
<text x="91.3" y="114.8">VSS</text>
<text x="58.9" y="123.4">C1</text>
<text x="58.9" y="126.4">0.1uF</text>
<text x="41.9" y="137.5">470R</text>
<text x="323.2" y="135.6">FLANG_FINE</text>
<text x="368.7" y="137.1">100K</text>
<text x="369.1" y="133.9">NOISE</text>
<text x="276.5" y="141.3">7</text>
<text x="280" y="143.1">VEE</text>
<text x="322.8" y="138.8">100K</text>
<text x="43.8" y="144.6">R3</text>
<text x="276.5" y="144.8">8</text>
<text x="280" y="146.6">VSS</text>
<text x="89.5" y="164.2">7</text>
<text x="89.5" y="167.7">8</text>
<text x="93" y="166">VEE</text>
<text x="93" y="169.5">VSS</text>
<text x="270.3" y="172.7">OCT_2</text>
<text x="319.7" y="172.7">FLANG_DEPTH</text>
<text x="363.8" y="170.9">FLANG_OFFSET</text>
<text x="225.8" y="177.6">100K</text>
<text x="226.2" y="174.4">CHORUS</text>
<text x="269.9" y="175.9">100K</text>
<text x="319.3" y="175.9">100K</text>
<text x="363.4" y="174.1">100K</text>
<text x="257.9" y="209.7">DETUNE</text>
<text x="305.6" y="208">DECAY</text>
<text x="351.1" y="209.4">100K</text>
<text x="351.4" y="206.2">RELEASE</text>
<text x="74.5" y="215">WAVEFORM_2</text>
<text x="118.6" y="215">PORTAMENTO</text>
<text x="164.4" y="213.3">FILTER_MOD</text>
<text x="211.7" y="214.7">100K</text>
<text x="212.1" y="211.5">FILTER_FREQ</text>
<text x="257.6" y="212.9">100K</text>
<text x="305.2" y="211.1">100K</text>
<text x="26.5" y="220">100K</text>
<text x="26.9" y="216.8">VOLUME</text>
<text x="74.1" y="218.2">100K</text>
<text x="118.2" y="218.2">100K</text>
<text x="164.1" y="216.4">100K</text>
<text x="302" y="245">SUSTAIN</text>
<text x="346.1" y="243.2">FLANG_ON</text>
<text x="159.2" y="250.3">FILTER_RES</text>
<text x="208.2" y="251.7">100K</text>
<text x="208.5" y="248.5">OCT_1</text>
<text x="252.3" y="249.9">100K</text>
<text x="252.6" y="246.8">ATTACK</text>
<text x="301.7" y="248.2">100K</text>
<text x="345.8" y="246.4">100K</text>
<text x="26.5" y="255.2">100K</text>
<text x="26.9" y="252.1">WAVEFORM_1</text>
<text x="70.6" y="255.2">100K</text>
<text x="71" y="252.1">PAN</text>
<text x="114.7" y="255.2">100K</text>
<text x="115.1" y="252.1">FILTER_VOL</text>
<text x="158.8" y="253.5">100K</text>
</g>
<g font-size="3.2" fill="#00f">
<text x="169" y="62.3" transform="rotate(-90 169 62.3)">41</text>
<text x="274.7" y="65.4">1</text>
<text x="143.9" y="67.2">G</text>
<text x="144.4" y="70.7">0</text>
<text x="148.9" y="68.6">GND</text>
<text x="185.2" y="70.7">AG</text>
<text x="185.2" y="67.2">VIN</text>
<text x="274.7" y="69">2</text>
<text x="278.2" y="67.2">IO4 VDD</text>
<text x="278.2" y="70.7">IO6</text>
<text x="287.4" y="70.7">IO2</text>
<text x="294.7" y="69">15</text>
<text x="144.4" y="74.3">1</text>
<text x="144.4" y="77.8">2</text>
<text x="148.9" y="72.1">0</text>
<text x="148.9" y="75.7">1</text>
<text x="170.4" y="73.6" transform="rotate(-90 170.4 73.6)">VUSB</text>
<text x="173.3" y="72.1">AGND</text>
<text x="175.4" y="75.7">3.3V</text>
<text x="185.2" y="77.8">23</text>
<text x="185.2" y="74.3">3v</text>
<text x="274.7" y="72.5">3</text>
<text x="274.7" y="76">4</text>
<text x="278.2" y="74.3">IO</text>
<text x="278.2" y="77.8">IO7</text>
<text x="287.4" y="77.8">IO0</text>
<text x="287.4" y="74.3">IO1</text>
<text x="294.7" y="76">13</text>
<text x="294.7" y="72.5">14</text>
<text x="144.4" y="81.3">3</text>
<text x="148.9" y="79.2">2</text>
<text x="148.9" y="82.7">3</text>
<text x="173.9" y="79.2">MCLK</text>
<text x="178.7" y="82.7">22</text>
<text x="185.2" y="81.3">22</text>
<text x="274.7" y="79.6">5</text>
<text x="274.7" y="83.1">6</text>
<text x="278.2" y="81.3">IO5</text>
<text x="287.4" y="81.3">IO3</text>
<text x="294.7" y="83.1">11</text>
<text x="294.7" y="79.6">12</text>
<text x="87.8" y="88.4">1</text>
<text x="144.4" y="84.8">4</text>
<text x="144.4" y="88.4">5</text>
<text x="148.9" y="86.3">4</text>
<text x="148.9" y="89.8">5</text>
<text x="172.6" y="89.8">LRCLK</text>
<text x="174.4" y="86.3">BCLK</text>
<text x="185.2" y="88.4">20</text>
<text x="185.2" y="84.8">21</text>
<text x="278.2" y="84.8">INH</text>
<text x="291.1" y="88.4">B</text>
<text x="291.1" y="84.8">A</text>
<text x="294.7" y="86.6">10</text>
<text x="87.8" y="91.9">2</text>
<text x="87.8" y="95.4">3</text>
<text x="91.3" y="90.1">IO4 VDD</text>
<text x="91.3" y="93.7">IO6</text>
<text x="100.4" y="93.7">IO2</text>
<text x="107.8" y="95.4">14</text>
<text x="107.8" y="91.9">15</text>
<text x="144.4" y="91.9">6</text>
<text x="144.4" y="95.4">7</text>
<text x="148.9" y="93.3">MEMCS</text>
<text x="176.6" y="93.3">SCL</text>
<text x="185.2" y="95.4">18</text>
<text x="185.2" y="91.9">19</text>
<text x="291" y="91.9">C</text>
<text x="294.7" y="90.1">9</text>
<text x="87.8" y="99">4</text>
<text x="91.3" y="97.2">IO</text>
<text x="91.3" y="100.7">IO7</text>
<text x="100.4" y="100.7">IO0</text>
<text x="100.4" y="97.2">IO1</text>
<text x="107.8" y="99">13</text>
<text x="144.4" y="99">8</text>
<text x="148.9" y="96.8">DIN</text>
<text x="148.9" y="100.4">DOUT</text>
<text x="176" y="96.8">SDA</text>
<text x="178.7" y="100.4">17</text>
<text x="185.2" y="99">17</text>
<text x="87.8" y="102.5">5</text>
<text x="87.8" y="106">6</text>
<text x="91.3" y="104.2">IO5</text>
<text x="91.3" y="107.8">INH</text>
<text x="100.4" y="104.2">IO3</text>
<text x="104.1" y="107.8">A</text>
<text x="107.8" y="106">11</text>
<text x="107.8" y="102.5">12</text>
<text x="142.4" y="106">10</text>
<text x="144.4" y="102.5">9</text>
<text x="148.9" y="103.9">9</text>
<text x="148.9" y="107.4">SDCS</text>
<text x="176.3" y="107.4">VOL</text>
<text x="178.7" y="103.9">16</text>
<text x="185.2" y="106">15</text>
<text x="185.2" y="102.5">16</text>
<text x="104.1" y="111.3">B</text>
<text x="107.8" y="113.1">9</text>
<text x="107.8" y="109.5">10</text>
<text x="142.4" y="109.5">11</text>
<text x="142.4" y="113.1">12</text>
<text x="148.9" y="110.9">MOSI</text>
<text x="178.7" y="110.9">14</text>
<text x="185.2" y="113.1">13</text>
<text x="185.2" y="109.5">14</text>
<text x="104.1" y="114.8">C</text>
<text x="148.9" y="114.5">MISO</text>
<text x="176.2" y="114.5">SCK</text>
<text x="142.4" y="123.6">29</text>
<text x="148.9" y="125.1">LIN</text>
<text x="173.8" y="125.1">ROUT</text>
<text x="185.2" y="123.6">31</text>
<text x="216.7" y="120.1">2</text>
<text x="216.7" y="123.6">4</text>
<text x="276.5" y="120.1">1</text>
<text x="276.5" y="123.6">2</text>
<text x="280" y="121.9">IO4 VDD</text>
<text x="280" y="125.4">IO6</text>
<text x="289.2" y="125.4">IO2</text>
<text x="296.5" y="123.6">15</text>
<text x="142.4" y="127.2">30</text>
<text x="142.4" y="130.7">35</text>
<text x="148.9" y="128.6">RIN</text>
<text x="168.7" y="128.6">OUTGND</text>
<text x="185.2" y="127.2">32</text>
<text x="185.2" y="130.7">33</text>
<text x="216.7" y="130.7">3</text>
<text x="216.7" y="127.2">5</text>
<text x="276.5" y="127.2">3</text>
<text x="276.5" y="130.7">4</text>
<text x="280" y="128.9">IO</text>
<text x="289.2" y="128.9">IO1</text>
<text x="296.5" y="130.7">13</text>
<text x="296.5" y="127.2">14</text>
<text x="142.4" y="134.2">34</text>
<text x="148.9" y="135.6">RINGND</text>
<text x="148.9" y="132.1">LINGND</text>
<text x="174.2" y="132.1">LOUT</text>
<text x="216.7" y="134.2">1</text>
<text x="276.5" y="134.2">5</text>
<text x="276.5" y="137.8">6</text>
<text x="280" y="132.5">IO7</text>
<text x="280" y="136">IO5</text>
<text x="289.2" y="136">IO3</text>
<text x="289.2" y="132.5">IO0</text>
<text x="296.5" y="137.8">11</text>
<text x="296.5" y="134.2">12</text>
<text x="89.5" y="143.1">1</text>
<text x="280" y="139.5">INH</text>
<text x="292.9" y="143.1">B</text>
<text x="292.9" y="139.5">A</text>
<text x="296.5" y="141.3">10</text>
<text x="89.5" y="146.6">2</text>
<text x="93" y="144.8">IO4 VDD</text>
<text x="93" y="148.3">IO6</text>
<text x="102.2" y="148.3">IO2</text>
<text x="109.5" y="146.6">15</text>
<text x="159.8" y="144.5" transform="rotate(-90 159.8 144.5)">Vbat</text>
<text x="163.3" y="144.5" transform="rotate(-90 163.3 144.5)">3.3V</text>
<text x="166.9" y="144.5" transform="rotate(-90 166.9 144.5)">GND</text>
<text x="170.4" y="144.5" transform="rotate(-90 170.4 144.5)">PROGRAM</text>
<text x="173.9" y="144.5" transform="rotate(-90 173.9 144.5)">ON/off</text>
<text x="292.8" y="146.6">C</text>
<text x="296.5" y="144.8">9</text>
<text x="89.5" y="150.1">3</text>
<text x="89.5" y="153.6">4</text>
<text x="93" y="151.9">IO</text>
<text x="93" y="155.4">IO7</text>
<text x="102.2" y="155.4">IO0</text>
<text x="102.2" y="151.9">IO1</text>
<text x="109.5" y="153.6">13</text>
<text x="109.5" y="150.1">14</text>
<text x="158.4" y="151" transform="rotate(-90 158.4 151)">36</text>
<text x="161.9" y="151" transform="rotate(-90 161.9 151)">37</text>
<text x="165.5" y="151" transform="rotate(-90 165.5 151)">38</text>
<text x="169" y="151" transform="rotate(-90 169 151)">39</text>
<text x="172.5" y="151" transform="rotate(-90 172.5 151)">40</text>
<text x="89.5" y="157.2">5</text>
<text x="89.5" y="160.7">6</text>
<text x="93" y="158.9">IO5</text>
<text x="102.2" y="158.9">IO3</text>
<text x="109.5" y="160.7">11</text>
<text x="109.5" y="157.2">12</text>
<text x="93" y="162.5">INH</text>
<text x="105.9" y="166">B</text>
<text x="105.9" y="162.5">A</text>
<text x="109.5" y="167.7">9</text>
<text x="109.5" y="164.2">10</text>
<text x="105.8" y="169.5">C</text>
</g>
<g font-size="3.2" fill="#f00">
<text x="294.7" y="65.4">16</text>
<text x="107.8" y="88.4">16</text>
<text x="296.5" y="120.1">16</text>
<text x="109.5" y="143.1">16</text>
</g>
<g font-size="2.1" fill="#a54b4b">
<text x="31.1" y="79.5" transform="rotate(-90 31.1 79.5)">3</text>
<text x="45.2" y="79.5" transform="rotate(-90 45.2 79.5)">2</text>
<text x="31.1" y="113.3" transform="rotate(-90 31.1 113.3)">5</text>
<text x="38.1" y="113.3" transform="rotate(-90 38.1 113.3)">6</text>
<text x="41.6" y="113.3" transform="rotate(-90 41.6 113.3)">7</text>
<text x="45.2" y="113.3" transform="rotate(-90 45.2 113.3)">8</text>
</g>
<g font-size="1.1" fill="#4ba54b">
<text x="34.5" y="85.3" transform="rotate(-90 34.5 85.3)">C</text>
<text x="46.2" y="85" transform="rotate(-90 46.2 85)">A</text>
<text x="41" y="107.8" transform="rotate(-90 41 107.8)">Vo</text>
<text x="44.4" y="104.3" transform="rotate(-90 44.4 104.3)">Vb</text>
<text x="47.9" y="104.7" transform="rotate(-90 47.9 104.7)">Vcc</text>
<text x="31.9" y="108" transform="rotate(-90 31.9 108)">GND</text>
</g>
</svg>
